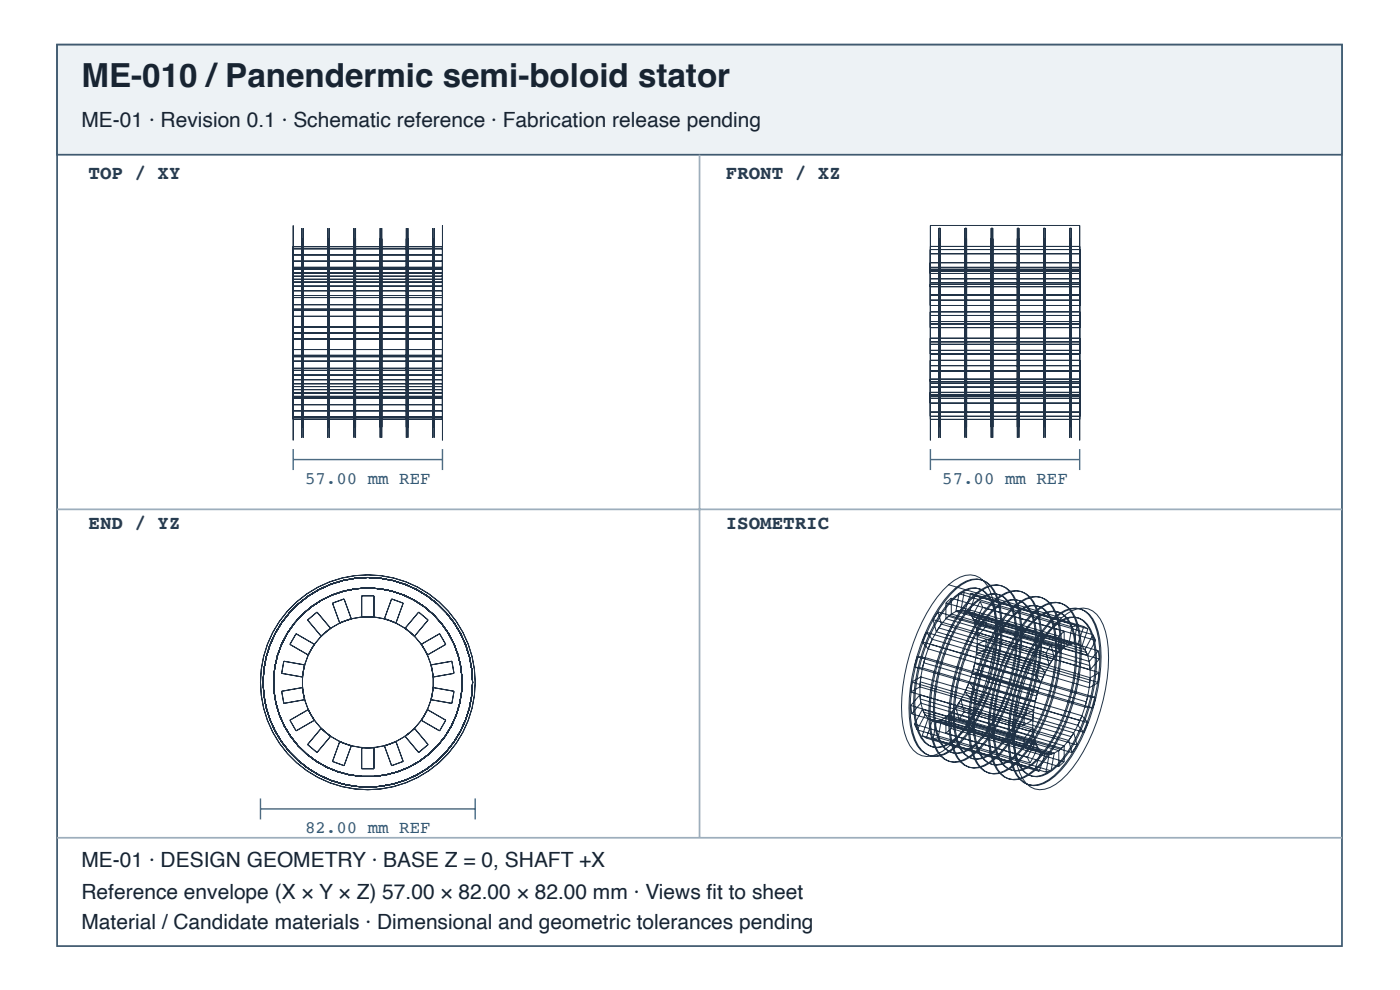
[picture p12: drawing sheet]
<svg xmlns="http://www.w3.org/2000/svg" width="297mm" height="210mm" viewBox="0 0 297 210" stroke-linecap="round" stroke-linejoin="round" font-family="sans-serif">
<path d="M12.1 9.5h272.6v191.1h-272.6z" fill="none" stroke="#405a70" stroke-width=".37"/>
<path d="M12.1 9.5h272.6v23.3h-272.6z" fill="#edf2f5"/>
<path d="M12.1 9.5h272.6v23.3h-272.6z" fill="none" stroke="#405a70" stroke-width=".37"/>
<path d="M148.4 32.8v144.8M12.1 108h272.6M12.1 177.6h272.6" fill="none" stroke="#9daebc" stroke-width=".37"/>
<g fill="none" stroke="#203246" stroke-width=".21">
<path d="M62.2 47.8v45.6zM62.2 58.6v3.1M62.2 56.9v1.7M62.2 56.9v-.2v.2M62.2 52.3h31.7v10.4h-31.7zM62.2 59.8h31.7M62.2 57.8h31.7M62.2 59.2h31.7M62.2 58.6h31.7M62.2 55.4h31.7M62.2 54.1h31.7M62.2 57.9h31.7"/>
<path d="M62.2 57.1h31.7M62.2 56.9h31.7M62.2 52.8h31.7M62.2 56.7h31.7M64 48.4v44.4zM64 50.6v40zM64.3 48.4v44.4zM64.3 50.6v40zM69.5 48.4v44.4zM69.5 50.6v40zM69.9 48.4v44.4zM69.9 50.6v40z"/>
<path d="M75.1 48.4v44.4zM75.1 50.6v40zM75.4 48.4v44.4zM75.4 50.6v40zM80.6 48.4v44.4zM80.6 50.6v40zM81 48.4v44.4zM81 50.6v40zM86.2 48.4v44.4zM86.2 50.6v40zM86.5 48.4v44.4zM86.5 50.6v40z"/>
<path d="M91.8 48.4v44.4zM91.8 50.6v40zM92.1 48.4v44.4zM92.1 50.6v40zM93.9 47.8v45.6zM93.9 58.6v3.1M93.9 56.9v1.7M93.9 56.9v-.2v.2M197.4 47.8v45.6zM197.4 57.5v-.8h31.7v.8M197.4 57.5v2.4M197.4 59.9v3.7"/>
<path d="M197.4 47.8h31.7M197.4 52.2h31.7v12.6h-31.7zM197.4 59.9h31.7M197.4 57.4h31.7M197.4 55.7h31.7M197.4 59.1h31.7M197.4 58h31.7M197.4 57.5h31.7M197.4 53.8h31.7M197.4 52.9h31.7M197.4 57.1h31.7M199.2 48.4v44.4z"/>
<path d="M199.2 50.6v39.9zM199.2 48.4h.3M199.2 50.6h.3M199.5 48.4v44.4zM199.5 50.6v39.9zM204.7 48.4v44.4zM204.7 50.6v39.9zM204.7 48.4h.4M204.7 50.6h.4M205.1 48.4v44.4zM205.1 50.6v39.9zM210.3 48.4v44.4z"/>
<path d="M210.3 50.6v39.9zM210.3 48.4h.3M210.3 50.6h.3M210.6 48.4v44.4zM210.6 50.6v39.9zM215.8 48.4v44.4zM215.8 50.6v39.9zM215.8 48.4h.4M215.8 50.6h.4M216.2 48.4v44.4zM216.2 50.6v39.9zM221.4 48.4v44.4z"/>
<path d="M221.4 50.6v39.9zM221.4 48.4h.3M221.4 50.6h.3M221.7 48.4v44.4zM221.7 50.6v39.9zM226.9 48.4v44.4zM226.9 50.6v39.9zM226.9 48.4h.4M226.9 50.6h.4M227.3 48.4v44.4zM227.3 50.6v39.9zM229.1 47.8v45.6z"/>
<path d="M229.1 57.5v2.4M229.1 59.9v3.7M62.2 70.6v4.7M62.2 75.3v4.2M62.2 79.5v3.1M62.2 65.8v4.8M62.2 61.7v4.1M62.2 70.6h31.7M62.2 63.1h31.7v4h-31.7zM62.2 69.3h31.7v2.6h-31.7zM62.2 74.1h31.7v4h-31.7zM62.2 78.5h31.7v10.4h-31.7z"/>
<path d="M62.2 61.7h31.7M62.2 60.7h31.7M62.2 65.8h31.7M62.2 65.5h31.7M62.2 64.6h31.7M62.2 76.6h31.7M62.2 75.3h31.7M62.2 75.6h31.7M62.2 79.5h31.7M93.9 70.6v4.7M93.9 75.3v4.2M93.9 79.5v3.1"/>
<path d="M93.9 65.8v4.8M93.9 61.7v4.1M197.4 63.6v4.6M197.4 68.2v4.8M197.4 73v4.5M197.4 77.5v3.7M197.4 66.1h31.7v3.4h-31.7zM197.4 71.7h31.7v3.4h-31.7zM197.4 76.4h31.7v12.5h-31.7zM197.4 78.7h31.7M197.4 77.5h31.7M197.4 78.6h31.7"/>
<path d="M197.4 74.3h31.7M197.4 73h31.7M197.4 72.5h31.7M197.4 68.2h31.7M197.4 68.7h31.7M197.4 66.9h31.7M197.4 63.6h31.7M197.4 62.5h31.7M197.4 60.3h31.7M197.4 60.8h31.7M229.1 63.6v4.6M229.1 68.2v4.8"/>
<path d="M229.1 73v4.5M229.1 77.5v3.7M62.2 82.6v1.7M62.2 84.3v.1v-.1M62.2 80.5h31.7M62.2 83.4h31.7M62.2 81.4h31.7M62.2 83.3h31.7M62.2 82.6h31.7M62.2 87.1h31.7M62.2 85.8h31.7M62.2 82h31.7"/>
<path d="M62.2 84.5h31.7M62.2 84.3h31.7M62.2 88.4h31.7M62.2 84h31.7M93.9 82.6v1.7M93.9 84.3v.1v-.1M197.4 83.6v.9h31.7v-.9M197.4 81.2v2.4M197.4 82.1h31.7M197.4 81.2h31.7M197.4 85.5h31.7M197.4 83.8h31.7"/>
<path d="M197.4 80.4h31.7M197.4 80.9h31.7M197.4 84.1h31.7M197.4 83.6h31.7M197.4 88.3h31.7M197.4 87.4h31.7M197.4 83.2h31.7M229.1 81.2v2.4M62.8 134.4l3.9 2.2-1.3 2.2-3.9-2.2zM65.3 131.4l2-1.6 2.8 3.4-2 1.7zM70.5 127.9l2.5-.9 1.5 4.2-2.4 .8zM76.7 126.3h2.6v4.5h-2.6z"/>
<path d="M83.1 127l2.4 .9-1.5 4.1-2.4-.8zM88.8 129.8l2 1.6-2.8 3.5-2-1.7zM89.4 136.6l3.9-2.2 1.3 2.2-3.9 2.2zM194.6 139.2l1.7 .2M194.6 139.2l-.6 2.2M194.6 139.2l23.9 7.1M195.6 136.1l1.3 1.5M195.6 136.1l24 7M196.3 139.4l-.6 2.2M196.3 139.4l23.9 7.1M196.5 134.1l1.3 1.4M196.5 134.1l-.9 2"/>
<path d="M196.5 134.1l24 7M196.9 137.6l23.9 7M197.3 136.5l-1.3 4M197.3 136.5l24 7.1M197.8 135.5l-.9 2.1M197.8 135.5l23.9 7.1M198 131.4l.6 2.5M198 131.4l23.9 7M198.6 133.9l24 7.1M199 129.7l.7 2.6M199 129.7l-1 1.7M199 129.7l24 7.1"/>
<path d="M199.2 133.1l-1.9 3.4M199.2 133.1l23.9 7.1M199.7 132.3l-1.1 1.6M199.7 132.3l23.9 7.1M200 125.1a8.8 8.8 0 0 1 5.9-3.2 4.7 4.7 0 0 1 4.2 3.5 23.3 23.3 0 0 1 .8 11.4 39.5 39.5 0 0 1-8.4 20.3 8.8 8.8 0 0 1-5.9 3.3 4.7 4.7 0 0 1-4.2-3.6 23.3 23.3 0 0 1-.9-11.3 39.5 39.5 0 0 1 8.5-20.4zM200.7 127.8v3.4M200.7 127.8l23.9 7.1M200.7 131.2l23.9 7M201.2 130.7l-2 2.4M201.2 124l24 7M201.2 130.7l24 7M201.4 125.9a8.6 8.6 0 0 1 5.7-3.2 4.6 4.6 0 0 1 4.1 3.5 24.2 24.2 0 0 1 .5 13.3 38.1 38.1 0 0 1-7.9 17.6 8.6 8.6 0 0 1-5.7 3.2 4.6 4.6 0 0 1-4.1-3.4 24.2 24.2 0 0 1-.5-13.3 38.1 38.1 0 0 1 7.9-17.7z"/>
<path d="M201.5 127.6a7.5 7.5 0 0 1 5.4-3 4.1 4.1 0 0 1 3.2 2.6 18.9 18.9 0 0 1 1 10.2 36.2 36.2 0 0 1-6.8 17.5 8.9 8.9 0 0 1-5.5 3.5 4.1 4.1 0 0 1-4-3.1 22.7 22.7 0 0 1-.2-12.9 33.4 33.4 0 0 1 6.9-14.8zM201.7 126a8.6 8.6 0 0 1 5.7-3.2 4.6 4.6 0 0 1 4.1 3.5 24.2 24.2 0 0 1 .5 13.3 38.1 38.1 0 0 1-8 17.6 8.6 8.6 0 0 1-5.7 3.2 4.6 4.6 0 0 1-4.1-3.5 24.2 24.2 0 0 1-.5-13.3 38.1 38.1 0 0 1 8-17.6zM201.7 127.6a7.5 7.5 0 0 1 5.4-2.9 4.1 4.1 0 0 1 3.2 2.5 18.9 18.9 0 0 1 1.1 10.3 36.2 36.2 0 0 1-6.9 17.4 8.9 8.9 0 0 1-5.5 3.6 4.1 4.1 0 0 1-3.9-3.1 22.7 22.7 0 0 1-.3-12.9 33.4 33.4 0 0 1 6.9-14.9zM201.8 126.8v3.4M201.8 130.2l-1.1 1M201.8 126.8l-1.1 1M201.8 130.2l24 7M201.8 126.8l24 7.1M202.6 124.8l.2 .1M202.6 126.5h.2M202.8 129.6l23.9 7.1M203.3 129.5l.7-.1 1.2 .3"/>
<path d="M203.3 129.5l-.6 .2-1.5 1M203.3 129.5l-.5 .1M203.3 129.5l24 7M203.5 125.9l-.7 3.7M203.5 125.9l23.9 7M203.9 129.3l-.6 .2M203.9 129.3l23.9 7.1M204.5 125.6l-.6 3.7M204.5 125.6l-1 .3M204.5 125.6l24 7.1M204.7 129.4l.9 .5M204.7 129.4l24 7.1"/>
<path d="M205.2 129.7l.5 .4 .8 1.2M205.2 129.7l23.9 7M205.6 129.9l27.4 8.1M205.6 127.2a8.6 8.6 0 0 1 5.7-3.2 4.6 4.6 0 0 1 4.1 3.4 24.2 24.2 0 0 1 .5 13.3 38.1 38.1 0 0 1-7.9 17.7 8.6 8.6 0 0 1-5.7 3.2 4.6 4.6 0 0 1-4.1-3.5 24.2 24.2 0 0 1-.5-13.3 38.1 38.1 0 0 1 7.9-17.6zM205.7 128.8a7.5 7.5 0 0 1 5.4-2.9 4.1 4.1 0 0 1 3.2 2.5 18.9 18.9 0 0 1 1 10.2 36.2 36.2 0 0 1-6.8 17.5 8.9 8.9 0 0 1-5.5 3.6 4.1 4.1 0 0 1-4-3.2 22.7 22.7 0 0 1-.2-12.8 33.4 33.4 0 0 1 6.9-14.9zM205.9 127.2a8.6 8.6 0 0 1 5.7-3.1 4.6 4.6 0 0 1 4.1 3.4 24.2 24.2 0 0 1 .5 13.3 38.1 38.1 0 0 1-8 17.6 8.6 8.6 0 0 1-5.7 3.2 4.6 4.6 0 0 1-4.1-3.4 24.2 24.2 0 0 1-.5-13.3 38.1 38.1 0 0 1 8-17.7zM205.9 128.9a7.5 7.5 0 0 1 5.4-3 4.1 4.1 0 0 1 3.2 2.6 18.9 18.9 0 0 1 1.1 10.2 36.2 36.2 0 0 1-6.9 17.5 8.9 8.9 0 0 1-5.5 3.5 4.1 4.1 0 0 1-3.9-3.1 22.7 22.7 0 0 1-.3-12.9 33.4 33.4 0 0 1 6.9-14.8zM206 125.8l.9 .5M206 125.8l-1.3 3.6M206 125.8l23.9 7M206.2 130.7l.6 1.2M206.2 130.7l24 7"/>
<path d="M206.5 131.3l.7 2.8M206.5 131.3l24 7M206.8 127.7l.2 .1M206.8 126l.2 .1M206.8 131.9l24 7M206.9 126.3l-1.3 3.6M206.9 126.3l23.9 7M207.1 133.2l.2 1.8M207.1 138.8l24 7M207.1 133.2l24 7M207.2 137.7l-.7 4.1M207.2 134.1v3.6"/>
<path d="M207.2 137.7l24 7M207.2 134.1l24 7M207.3 136.6l-.2 2.2M207.3 136.6l2-1-.2 2.1M207.3 135l25.9 7.6M207.3 136.6l24 7.1M207.9 127.5l.6 1.2M207.9 127.5l-1.7 3.2M207.9 127.5l24 7.1M208.5 128.7l-1.7 3.2M208.5 128.7l23.9 7.1M209.1 137.7l-2 1.1"/>
<path d="M209.1 137.7l23.9 7M209.3 132.7l-2 2.3M209.3 132.7l-.2-1.8-2 2.3M209.3 132.7l23.9 7M209.8 128.4a8.6 8.6 0 0 1 5.7-3.2 4.6 4.6 0 0 1 4.1 3.5 24.2 24.2 0 0 1 .5 13.3 38.1 38.1 0 0 1-7.9 17.6 8.6 8.6 0 0 1-5.7 3.2 4.6 4.6 0 0 1-4.1-3.5 24.2 24.2 0 0 1-.5-13.3 38.1 38.1 0 0 1 7.9-17.6zM209.9 130a7.5 7.5 0 0 1 5.4-2.9 4.1 4.1 0 0 1 3.2 2.5 18.9 18.9 0 0 1 1 10.3 36.2 36.2 0 0 1-6.8 17.4 8.9 8.9 0 0 1-5.5 3.6 4.1 4.1 0 0 1-4-3.1 22.7 22.7 0 0 1-.2-12.9 33.4 33.4 0 0 1 6.9-14.9zM210.1 128.5a8.6 8.6 0 0 1 5.7-3.2 4.6 4.6 0 0 1 4.1 3.4 24.2 24.2 0 0 1 .5 13.3 38.1 38.1 0 0 1-8 17.7 8.6 8.6 0 0 1-5.7 3.2 4.6 4.6 0 0 1-4.1-3.5 24.2 24.2 0 0 1-.5-13.3 38.1 38.1 0 0 1 8-17.6zM210.1 130.1a7.5 7.5 0 0 1 5.5-2.9 4.1 4.1 0 0 1 3.1 2.5 18.9 18.9 0 0 1 1.1 10.3 36.2 36.2 0 0 1-6.9 17.4 8.9 8.9 0 0 1-5.5 3.6 4.1 4.1 0 0 1-3.9-3.2 22.7 22.7 0 0 1-.3-12.8 33.4 33.4 0 0 1 6.9-14.9zM211 128.9l.2 .1M211 127.3h.2M214 129.6a8.6 8.6 0 0 1 5.7-3.2 4.6 4.6 0 0 1 4.1 3.5 24.2 24.2 0 0 1 .5 13.3 38.1 38.1 0 0 1-7.9 17.6 8.6 8.6 0 0 1-5.7 3.2 4.6 4.6 0 0 1-4.1-3.4 24.2 24.2 0 0 1-.5-13.3 38.1 38.1 0 0 1 7.9-17.7zM214.1 131.3a7.5 7.5 0 0 1 5.4-3 4.1 4.1 0 0 1 3.2 2.6 18.9 18.9 0 0 1 1 10.2 36.2 36.2 0 0 1-6.8 17.5 8.9 8.9 0 0 1-5.5 3.5 4.1 4.1 0 0 1-4-3.1 22.7 22.7 0 0 1-.2-12.9 33.4 33.4 0 0 1 6.9-14.8z"/>
<path d="M214.3 129.7a8.6 8.6 0 0 1 5.7-3.2 4.6 4.6 0 0 1 4.1 3.5 24.2 24.2 0 0 1 .5 13.3 38.1 38.1 0 0 1-8 17.6 8.6 8.6 0 0 1-5.7 3.2 4.6 4.6 0 0 1-4.1-3.5 24.2 24.2 0 0 1-.5-13.3 38.1 38.1 0 0 1 8-17.6zM214.3 131.3a7.5 7.5 0 0 1 5.5-2.9 4.1 4.1 0 0 1 3.1 2.5 18.9 18.9 0 0 1 1.1 10.3 36.2 36.2 0 0 1-6.9 17.4 8.9 8.9 0 0 1-5.5 3.6 4.1 4.1 0 0 1-3.9-3.1 22.7 22.7 0 0 1-.3-12.9 33.4 33.4 0 0 1 6.9-14.9zM215.2 130.2h.2M218.2 130.9a8.6 8.6 0 0 1 5.7-3.2 4.6 4.6 0 0 1 4.1 3.4 24.2 24.2 0 0 1 .5 13.3 38.1 38.1 0 0 1-7.9 17.7 8.6 8.6 0 0 1-5.7 3.2 4.6 4.6 0 0 1-4.1-3.5 24.2 24.2 0 0 1-.5-13.3 38.1 38.1 0 0 1 7.9-17.6zM218.3 132.5a7.5 7.5 0 0 1 5.4-2.9 4.1 4.1 0 0 1 3.2 2.5 18.9 18.9 0 0 1 1 10.2 36.2 36.2 0 0 1-6.8 17.5 8.9 8.9 0 0 1-5.5 3.6 4.1 4.1 0 0 1-4-3.2 22.7 22.7 0 0 1-.2-12.8 33.4 33.4 0 0 1 6.9-14.9zM218.5 130.9a8.6 8.6 0 0 1 5.7-3.1 4.6 4.6 0 0 1 4.1 3.4 24.2 24.2 0 0 1 .5 13.3 38.1 38.1 0 0 1-8 17.6 8.6 8.6 0 0 1-5.7 3.2 4.6 4.6 0 0 1-4.1-3.4 24.2 24.2 0 0 1-.5-13.3 38.1 38.1 0 0 1 8-17.7zM218.5 132.6a7.5 7.5 0 0 1 5.5-3 4.1 4.1 0 0 1 3.1 2.6 18.9 18.9 0 0 1 1.1 10.2 36.2 36.2 0 0 1-6.9 17.5 8.9 8.9 0 0 1-5.5 3.5 4.1 4.1 0 0 1-3.9-3.1 22.7 22.7 0 0 1-.3-12.8 33.4 33.4 0 0 1 6.9-14.9zM219.4 131.4l.2 .1M219.4 129.7l.2 .1M221.9 138.4l.7 2.6M222.4 132.1a8.6 8.6 0 0 1 5.7-3.2 4.6 4.6 0 0 1 4.1 3.5 24.2 24.2 0 0 1 .5 13.3 38.1 38.1 0 0 1-7.9 17.6 8.6 8.6 0 0 1-5.7 3.2 4.6 4.6 0 0 1-4.1-3.5 24.2 24.2 0 0 1-.5-13.3 38.1 38.1 0 0 1 7.9-17.6zM222.5 133.7a7.5 7.5 0 0 1 5.4-2.9 4.1 4.1 0 0 1 3.2 2.5 18.9 18.9 0 0 1 1 10.3 36.2 36.2 0 0 1-6.8 17.4 8.9 8.9 0 0 1-5.5 3.6 4.1 4.1 0 0 1-4-3.1 22.7 22.7 0 0 1-.2-12.9 33.4 33.4 0 0 1 6.9-14.9z"/>
<path d="M222.7 132.2a8.6 8.6 0 0 1 5.7-3.2 4.6 4.6 0 0 1 4.1 3.5 24.2 24.2 0 0 1 .5 13.3 38.1 38.1 0 0 1-8 17.6 8.6 8.6 0 0 1-5.7 3.2 4.6 4.6 0 0 1-4.1-3.5 24.2 24.2 0 0 1-.5-13.3 38.1 38.1 0 0 1 8-17.6zM222.7 133.8a7.5 7.5 0 0 1 5.5-2.9 4.1 4.1 0 0 1 3.2 2.5 18.9 18.9 0 0 1 1 10.3 36.2 36.2 0 0 1-6.9 17.4 8.9 8.9 0 0 1-5.5 3.6 4.1 4.1 0 0 1-3.9-3.2 22.7 22.7 0 0 1-.3-12.8 33.4 33.4 0 0 1 6.9-14.9zM223 136.8l.6 2.6M223 136.8l-1.1 1.6M223.6 131h.2M223.6 132.6l.2 .1M223.6 139.4l-1 1.6M224 132.2a8.8 8.8 0 0 1 5.8-3.3 4.7 4.7 0 0 1 4.2 3.6 23.3 23.3 0 0 1 .9 11.3 39.5 39.5 0 0 1-8.5 20.4 8.8 8.8 0 0 1-5.8 3.2 4.7 4.7 0 0 1-4.3-3.5 23.3 23.3 0 0 1-.8-11.4 39.5 39.5 0 0 1 8.5-20.3zM224.6 134.9v3.3M225.2 137.7l-2.1 2.5M225.8 133.9v3.3M225.8 137.2l-1.2 1"/>
<path d="M225.8 133.9l-1.2 1M227.3 136.5l.6-.1 1.2 .3M227.3 136.5l-.7 .3-1.4 .9M227.3 136.5l-.6 .2M227.4 132.9l-.7 3.8M227.8 136.4l-.5 .1M228.5 132.7l-.7 3.7M228.5 132.7l-1.1 .2M229.1 136.7l.5 .4 .9 1.2M229.9 132.8l.9 .5M229.9 132.8l-1.2 3.7M230.2 137.7l.6 1.2"/>
<path d="M230.5 138.3l.7 2.8M230.8 133.3l-1.3 3.7-.8-.5M231.9 134.6l.5 1.2M231.9 134.6l-1.7 3.1M232.4 135.8l-1.6 3.1M233 138l.2 1.7M233 138l-1.9 2.2M233.2 139.7l-1.9 2.3-.2-1.8M59.8 146.6l4.3-.8 .5 2.6-4.4 .7zM60.2 140.2l4.4 .8-.5 2.5-4.3-.7zM61.5 152.7l3.9-2.2 1.3 2.2-3.9 2.3zM68.1 154.5l2 1.6-2.8 3.4-2-1.6z"/>
<path d="M72.1 157.3l2.4 .9-1.5 4.1-2.5-.9zM76.7 158.5h2.6v4.5h-2.6zM81.6 158.2l2.4-.9 1.5 4.1-2.4 .9zM86 156.1l2-1.6 2.8 3.4-2 1.6zM90.7 150.5l3.9 2.2-1.3 2.3-3.9-2.3zM91.5 141l4.4-.8 .4 2.6-4.4 .7zM91.9 145.8l4.4 .8-.4 2.5-4.4-.7zM193.2 149.6l.2 1.7M193.2 149.6l24 7M193.2 146.7l24 7.1M193.4 144.6l-.2 2.1M193.4 151.3l24 7.1"/>
<path d="M193.4 144.6l24 7M194 141.4l1.7 .2M194 153.5l.6 1.2M194 153.5l23.9 7.1M194 141.4l23.9 7.1M194.6 154.7l23.9 7.1M195.1 145.6l-1.9 1.1M195.1 147.3l-1.9 2.3M195.1 147.3l.2 1.8M195.1 147.3l24 7.1M195.1 145.6l24 7.1M195.2 144.6v3.6"/>
<path d="M195.2 148.2l.8 2.8M195.2 148.2l24 7M195.2 144.6l24 7M195.3 149.1l-1.9 2.2M195.3 143.5l-.2 2.1M195.3 143.5l-1.9 1.1M195.3 149.1l24 7M195.3 143.5l24 7M195.6 156l.9 .5M195.6 156l24 7M195.7 150.4l-1.7 3.1M195.7 150.4l.6 1.2"/>
<path d="M195.7 150.4l23.9 7M195.7 141.6l23.9 7.1M196 140.5l-.8 4.1M196 151l.8 1.2 .5 .4M196 151l23.9 7M196 140.5l23.9 7.1M196.3 151.6l-1.7 3.1M196.3 151.6l23.9 7M196.5 156.5l24 7M196.9 152.3l.9 .5M196.9 152.3l-1.3 3.7M196.9 152.3l23.9 7.1"/>
<path d="M197.3 152.6l1.2 .3 .7-.1M197.3 152.6l24 7M197.8 152.8l-1.3 3.7M197.8 152.8l23.9 7.1M198 156.7l23.9 7M198.6 152.9l-.6 3.8M198.6 152.9l24 7.1M199 156.4l-1 .3M199 156.4l24 7M199.2 152.8l-.6 .1M199.2 152.8l23.9 7M199.7 152.7l-.7 3.7"/>
<path d="M199.7 152.7l-.5 .1M199.7 152.7l23.9 7M200.7 152.1v3.3M200.7 152.1l23.9 7M200.7 155.4l23.9 7.1M201.2 151.6l-1.4 .9-.6 .3M201.2 151.6l24 7M201.8 151.1l-1.1 1M201.8 154.4l-1.1 1M201.8 151.1v3.3M201.8 154.4l24 7.1M201.8 151.1l24 7"/>
<path d="M202.8 150l.7 2.5M202.8 150l23.9 7M203.3 149.1l-2.1 2.5M203.3 149.1l24 7.1M203.5 152.5l23.9 7.1M203.9 148.3l-1.1 1.7M203.9 148.3l.6 2.6M203.9 148.3l23.9 7.1M204.5 150.9l-1 1.6M204.5 150.9l24 7M204.7 146.7l1.3 1.5M204.7 146.7l24 7.1"/>
<path d="M205.2 145.7l-1.9 3.4M205.2 145.7l23.9 7.1M205.6 144.7l-.9 2M205.6 144.7l1.3 1.5M205.6 144.7l23.9 7.1M206 148.2l23.9 7.1M206.2 142.9l1.7 .2M206.2 142.9l24 7M206.5 141.8l-1.3 3.9M206.5 141.8l24 7M206.8 140.7l-.6 2.2M206.8 140.7l1.7 .2"/>
<path d="M206.8 140.7l24 7M206.9 146.2l-.9 2M206.9 146.2l23.9 7M207.9 143.1l24 7M208.5 140.9l-.6 2.2M208.5 140.9l23.9 7M217.2 156.6l.2 1.8M217.4 151.6l-.2 2.2M217.9 148.5l1.7 .2M218.5 146.3l1.7 .2M218.5 146.3l-.6 2.2M219.1 152.7l-1.9 1.1"/>
<path d="M219.1 154.4l-1.9 2.2M219.1 154.4l.2 1.7M219.2 151.6v3.6M219.2 155.2l.7 2.8M219.3 156.1l-1.9 2.3M219.3 150.5l-.2 2.2M219.3 150.5l-1.9 1.1M219.6 143.1l1.2 1.5M219.6 157.4l.6 1.2M219.6 157.4l-1.7 3.2M219.9 147.6l-.7 4M219.9 158l.9 1.2 .5 .4"/>
<path d="M220.2 158.6l-1.7 3.2M220.2 146.5l-.6 2.2M220.5 141.1l1.2 1.5M220.5 141.1l-.9 2M220.8 159.4l-1.2 3.6M220.8 159.4l.9 .5M221.3 143.6l-1.4 4M221.3 159.6l1.2 .3 .6-.1M221.7 159.9l-1.2 3.6M221.7 142.6l-.9 2M222.6 160l-.7 3.7M223.1 140.2l-1.8 3.4"/>
<path d="M223.1 159.8l-.5 .2M223.6 159.7l-.6 3.7M223.6 159.7l-.5 .1M224.6 159.1v3.4M225.2 158.6l-1.4 1-.7 .2M225.8 158.1l-1.2 1M225.8 158.1v3.4M226.7 157l.7 2.6M227.3 156.2l-2.1 2.4M227.8 155.4l-1.1 1.6M227.8 155.4l.7 2.5M228.5 157.9l-1.1 1.7"/>
<path d="M228.7 153.8l1.2 1.5M229.1 152.8l-1.8 3.4M229.5 151.8l-.8 2M229.5 151.8l1.3 1.4M230.2 149.9l1.7 .2M230.5 148.8l-1.4 4M230.8 147.7l-.6 2.2M230.8 147.7l1.6 .2M230.8 153.2l-.9 2.1M231.2 144.7l-.7 4.1M231.2 141.1v3.6M231.3 143.7l-.2 2.1"/>
<path d="M232.4 147.9l-.5 2.2M233 144.7l-1.9 1.1M233.2 142.6l-.2 2.1M233.2 142.6l-1.9 1.1M217.9 160.6l.6 1.2M219.6 163l.9 .5M223 163.4l-1.1 .3M225.8 161.5l-1.2 1"/>
<circle cx="78" cy="144.7" r="22.8"/>
<circle cx="78" cy="144.7" r="20"/>
<circle cx="78" cy="144.7" r="13.9"/>
<circle cx="78" cy="144.7" r="22.2"/>
</g>
<path d="M62.2 95.2v4.5M62.2 97.4h31.7M93.9 95.2v4.5M197.4 97.4h31.7M197.4 95.2v4.5M229.1 95.2v4.5M55.3 169.3v4.4M55.3 171.5h45.5M100.8 169.3v4.4" fill="none" stroke="#466b86" stroke-width=".3"/>
<text font-size="7" fill="#182431" x="17.3" y="18.4">ME-010 /Panendermic semi-boloid stator</text>
<g font-size="4.4" fill="#182431">
<text x="17.3" y="26.9">ME-01 · Revision 0.1 · Schematic reference · Fabrication release pending</text>
<text x="17.3" y="183.9">ME-01 · DESIGN GEOMETRY · BASE Z = 0, SHAFT +X</text>
<text x="17.3" y="190.6">Reference envelope (X × Y × Z) 57.00 × 82.00 × 82.00 mm · Views fi t to sheet</text>
<text x="17.3" y="196.9">Material / Candidate materials · Dimensional and geometric tolerances pending</text>
</g>
<g font-size="4.1" fill="#263d52">
<text x="18.8" y="38">TOP / XY</text>
<text x="154" y="38">FRONT / XZ</text>
<text x="18.8" y="112.1">END / YZ</text>
<text x="154" y="112.1">ISOMETRIC</text>
</g>
<g font-size="3.7" fill="#335b78">
<text x="64.7" y="102.6">57.00 mm REF</text>
<text x="199.9" y="102.6">57.00 mm REF</text>
<text x="64.7" y="176.7">82.00 mm REF</text>
</g>
</svg>
